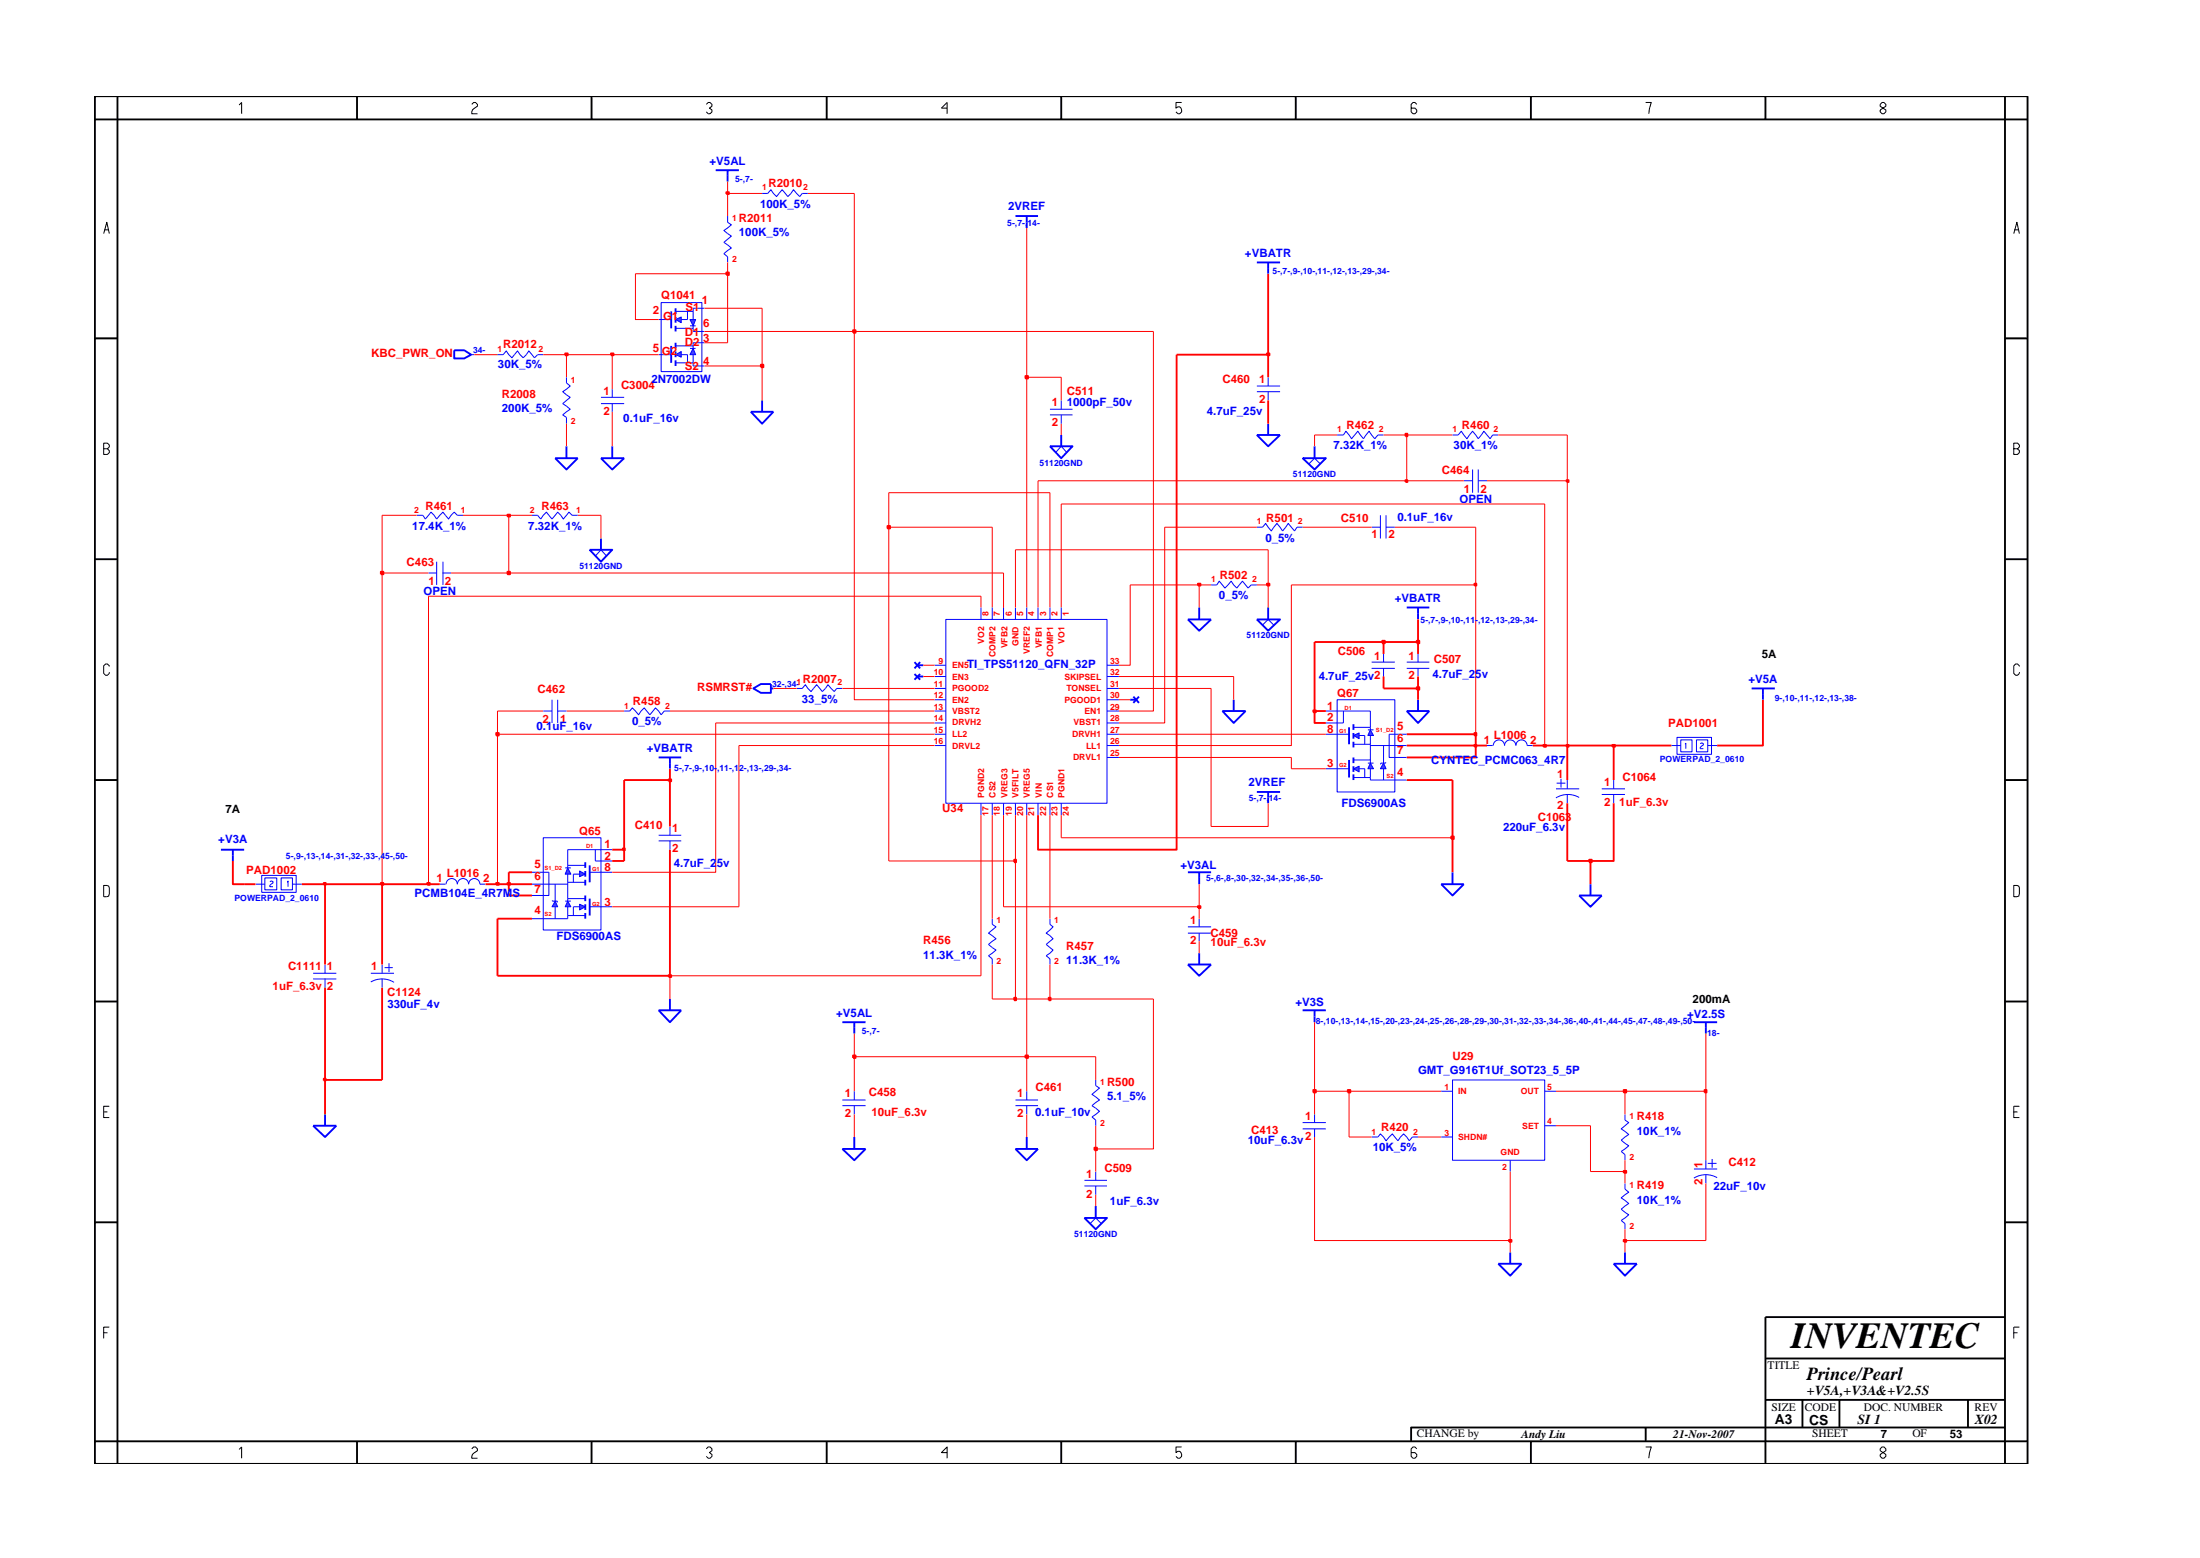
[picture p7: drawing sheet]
<svg xmlns="http://www.w3.org/2000/svg" width="297mm" height="210mm" viewBox="0 0 297 210" stroke-linecap="round" stroke-linejoin="round" font-family="sans-serif">
<path d="M61.3 47.3h1.4l.9 .6-.9 .5h-1.4zM81.1 61.8h3.2l-1.6 1.6zM82.7 60.2v1.6M175.9 61.8h3.1l-1.5 1.6zM177.5 60.2v1.6M182.1 98.2v2.2M189.9 96h3.1l-1.5 1.6zM191.5 94.4v1.6" fill="none" stroke="#00f" stroke-width=".25"/>
<g fill="none" stroke="#00f" stroke-width=".14">
<path d="M63.6 47.9h.4M81.1 53.6h3.2M81.1 54.5h3.2M82.7 52.5v1.1M82.7 54.5v1.1M180.5 58.7h.9l.3-.5 .8 1 .8-1 .8 1 .8-1 .7 1 .4-.5h.8M176.7 62.6l.8-.8 .8 .8M84.3 96h.7l.4-.5 .8 1 .8-1 .7 1 .8-1 .8 1 .4-.5h.8M185.2 90.2h3.1M185.2 89.4h3.1M186.8 88.3v1.1M186.8 90.2v1.1"/>
<path d="M34.5 119.3h1.3M35.3 118.1h4.7v2.3h-4.7zM35.8 118.5h1.6v1.6h-1.6zM36.4 119l.2-.1 .3 .1v.2l-.5 .3v.2h.5M38 118.5h1.5v1.6h-1.5zM38.8 119.1l.1-.2v.8M39.5 119.3h1.3M88.9 112.7h3.1M88.9 113.5h3.1M90.5 111.5v1.2M90.5 113.5v1.2M160.4 125.1h3.1"/>
<path d="M160.4 125.9h3.1M161.9 124v1.1M161.9 125.9v1.1"/>
</g>
<path d="M185 98.5l.4 .8h-.7z" fill="#3c3cc8"/>
<path d="M184.7 98.5h.7M185 98.5l.4 .8h-.7z" fill="none" stroke="#00f" stroke-width=".14"/>
<path d="M182.7 99.3l.8-.4v.8z" fill="#3c3cc8"/>
<path d="M182.7 99.3l.8-.4v.8zM182.7 98.2h2.3v.3M183.5 99.3h.8v1.1M185 99.3v1.1h-2.3" fill="none" stroke="#00f" stroke-width=".14"/>
<path d="M182.7 97.7v.8M182.7 98.9v.8M182.7 100.1v.8" fill="none" stroke="#00f" stroke-width=".25"/>
<path d="M186.8 103l.3 .7h-.7z" fill="#3c3cc8"/>
<path d="M185 96v2.2M186.8 103l.3 .7h-.7zM187.1 102.9v.1h-.6l-.1 .2" fill="none" stroke="#00f" stroke-width=".14"/>
<path d="M182.1 102.6v2.3" fill="none" stroke="#00f" stroke-width=".25"/>
<path d="M185 103l.4 .7h-.7z" fill="#3c3cc8"/>
<path d="M184.7 103h.7M185 103l.4 .7h-.7z" fill="none" stroke="#00f" stroke-width=".14"/>
<path d="M182.7 103.7l.8-.3v.8z" fill="#3c3cc8"/>
<g fill="none" stroke="#00f" stroke-width=".14">
<path d="M98.2 29.2v.8l.5 .3-1 .8 1 .8-1 .8 1 .8-1 .7 .5 .5v.7M141.8 55.2h3M141.8 56h3M143.3 54v1.2M143.3 56v1.2M169.7 52.1h3.1M169.7 52.9h3.1M171.2 50.9v1.2M171.2 52.9v1.1M196.1 58.7h.8l.4-.5 .8 1 .7-1 .8 1 .7-1 .9 1 .3-.5h.8M56.2 69.5h.9l.3 .5 .8-.9 .8 .9 .8-.9 .8 .9 .7-.9 .5 .4h.7M57.9 77.3h1.1"/>
<path d="M59 75.8v3.1M59.8 77.3h1.1M59.8 75.8v3.1M71.8 69.5h.8l.4 .5 .8-.9 .7 .9 .8-.9 .8 .9 .7-.9 .4 .4h.8M142.5 61.1l.8-.9 .7 .9M163.5 78.9h.8l.3-.5 .8 1 .8-1 .8 1 .8-1 .7 1 .4-.5h.8M179 96h6M179 99.1h3.1M180.5 94.4h7.8v12.5h-7.8zM181.4 96v1.6h-2.4M189.9 99.1h-2.3v3.1h2.3M179 103.7h3.1"/>
<path d="M182.7 103.7l.8-.3v.8zM182.7 104.9h2.3M182.7 102.6h2.3M183.5 103.7h.8v1.2M185 100.4v2.6M185 103.7v1.6h4.9M186.8 103.7v1.6M186.8 100.6v2.4M189.9 100.6h-4.9M210.1 106.5h3.1M210.2 105.7h1.2M210.8 105.1v1.2"/>
<path d="M211.6 105.3v1.2M211.6 107.2v1.2M213.2 107.6a3 3 0 0 0-3.1 .1M216.3 107.2h3.1M216.3 106.5h3.1M217.9 105.3v1.2M217.9 107.2v1.2M42.3 131.3h3.1M42.3 132.1h3.1M43.9 130.2v1.1M43.9 132.1v1.2M50.1 131.3h3.1"/>
<path d="M50.1 132.5a3 3 0 0 1 3.1 .1M51.6 130.2v1.1M51.6 132.1v1.2M51.9 130.6h1.1M52.5 130v1.2M134 124v.7l.5 .4-1 .8 1 .8-1 .8 1 .7-1 .8 .5 .4v.8M137.1 148.4h3.1M137.1 149.2h3.1M138.6 147.3v1.1M138.6 149.2v1.2M146.4 159.3h3.1M147.9 158.1v1.2"/>
<path d="M194.6 153.4h1.5M194.6 147.3h1.5M196.1 145.7h12.5v10.9h-12.5zM203.9 156.6v1.5M208.6 151.9h1.5M208.6 147.3h1.5M219.4 159.7v.8l.5 .4-1 .8 1 .7-1 .8 1 .7-1 .8 .5 .4v.8M146.4 160h3.1M147.2 165.1l.7-.7 .8 .7M147.9 160v1.2"/>
</g>
<g fill="none" stroke="#00f" stroke-width=".25">
<path d="M143.3 58.7v1.5M169.7 58.7h3.1l-1.6 1.5zM171.2 57.2v1.5M75 61.8h3l-1.5 1.6zM76.5 60.2v1.6M141.8 60.2h3l-1.5 1.6zM101.7 92.9l1-.6h1.4v1.2h-1.4zM104.1 92.9h.3M160.4 83.6h3.1l-1.6 1.5zM161.9 82v1.6M189.9 82h3.1M191.5 82v1.6"/>
<path d="M236.5 92.9h3.1M238 92.9v1.5M29.8 114.7h3.2M31.4 114.7v1.5M79.6 116.8v2.3M182.7 102.2v.8M182.7 103.4v.8M182.7 104.5v.8M194.6 119.3h3l-1.5 1.5zM196.1 117.7v1.6M214.7 119.3v1.5M213.2 120.8h3.1l-1.6 1.6z"/>
<path d="M228.7 138h3.1M230.3 138v1.5M42.3 151.9h3.1l-1.5 1.5zM43.9 150.4v1.5M146.4 164.4h3.1l-1.6 1.5zM147.9 162.8v1.6M202.3 170.5h3.1l-1.5 1.7zM203.9 169v1.5"/>
</g>
<path d="M76.7 117.1l.4 .9h-.8z" fill="#3c3cc8"/>
<path d="M76.3 117.1h.8M76.7 117.1l.4 .9h-.8z" fill="none" stroke="#00f" stroke-width=".14"/>
<path d="M78.3 117.5l.7 .5-.7 .3z" fill="#3c3cc8"/>
<path d="M76.7 118v1.1h2.3M78.3 117.5l.7 .5-.7 .3zM78.3 118h-.9v1.1M79 116.8h-2.3v.3" fill="none" stroke="#00f" stroke-width=".14"/>
<path d="M79 116.4v.7M79 117.5v.8M79 118.7v.8" fill="none" stroke="#00f" stroke-width=".25"/>
<path d="M75 121.6l.3 .8h-.8z" fill="#3c3cc8"/>
<path d="M76.7 114.7v2.1M74.5 121.5l.1 .1h.6l.1 .2M75 121.6l.3 .8h-.8z" fill="none" stroke="#00f" stroke-width=".14"/>
<path d="M79.6 121.3v2.3" fill="none" stroke="#00f" stroke-width=".25"/>
<path d="M76.7 121.6l.4 .8h-.8z" fill="#3c3cc8"/>
<path d="M76.3 121.6h.8M76.7 121.6l.4 .8h-.8z" fill="none" stroke="#00f" stroke-width=".14"/>
<path d="M78.3 122l.7 .4-.7 .4z" fill="#3c3cc8"/>
<g fill="none" stroke="#00f" stroke-width=".14">
<path d="M76.5 50.9v.8l.5 .4-1 .8 1 .7-1 .9 1 .7-1 .8 .5 .3v.9M88.9 47.9h1.7M226.4 99.5h4.7v2.3h-4.7zM226.9 99.9h1.6v1.6h-1.6zM229.1 99.9h1.5v1.6h-1.5zM71.8 119.3h4.9M71.8 117.7h2.3v3.1h-2.3M73.3 113.1h7.8v12.4h-7.8zM75 119.3v2.3M76.7 119.1v2.5M76.7 114.7h6M79.6 117.7h3.1"/>
<path d="M80.4 114.7v1.5h2.3M200.8 100.6h.7M201.6 100.6a.76 .76 0 0 1 .8-.7 .76 .76 0 0 1 .7 .7 .76 .76 0 0 1 .8-.7 .76 .76 0 0 1 .8 .7 .76 .76 0 0 1 .7-.7 .76 .76 0 0 1 .8 .7h.8M225.7 100.6h1.2M227.5 100.4l.1-.1v.7M229.6 100.4l.1-.1 .3 .1v.1l-.4 .4v.1h.4M230.6 100.6h1.2M75 122.4v1.6M76.7 123.6h2.3M76.7 121.3h2.3M76.7 122.4v1.6h-4.9M78.3 122l.7 .4-.7 .4z"/>
<path d="M78.3 122.4h-.9v1.2M79.6 122.4h3.1M113.7 149.2h3.2M113.7 148.4h3.2M115.3 147.3v1.1M115.3 149.2v1.2"/>
</g>
<g fill="none" stroke="#00f" stroke-width=".25">
<path d="M90.6 46.7v2.3M101.4 55.6h3l-1.5 1.6zM102.9 54v1.6M88.9 102.2h3.1M90.5 102.2v1.5M169.7 106.9h3.1M171.2 106.9v1.5M79 120.8v.8M79 122v.8M79 123.2v.8M88.9 136.3h3.1l-1.5 1.7zM90.5 134.8v1.5"/>
<path d="M113.7 138h3.2M115.3 138v1.5M175.9 136.3h3.1M177.5 136.3v1.7"/>
</g>
<path d="M93.6 47l.3 .9h-.7z" fill="#3c3cc8"/>
<path d="M93.2 47h.7M93.6 47l.3 .9h-.7z" fill="none" stroke="#00f" stroke-width=".14"/>
<path d="M91.2 47.9l.8-.5v.8z" fill="#3c3cc8"/>
<path d="M88.9 43.1h1.7M91.2 46.7h2.4M91.2 47.9l.8-.5v.8zM91.2 49h2.4M92 47.9h.8v1.1M93.6 47.9v1.5h1.5M95.1 46.3h-1.5v.7" fill="none" stroke="#00f" stroke-width=".14"/>
<path d="M90.6 42v2.3M91.2 46.3v.7M91.2 47.4v.8M91.2 48.6v.8" fill="none" stroke="#00f" stroke-width=".25"/>
<path d="M93.2 43.1h.7l-.3 .9z" fill="#3c3cc8"/>
<path d="M93.2 43.1h.7l-.3 .9zM93.2 44h.7" fill="none" stroke="#00f" stroke-width=".14"/>
<path d="M91.2 43.1l.8-.3v.7z" fill="#3c3cc8"/>
<g fill="none" stroke="#00f" stroke-width=".14">
<path d="M102.9 26.1h.8l.4-.5 .7 .9 .8-.9 .8 .9 .7-.9 .9 .9 .3-.4h.8M67.2 47.9h.7l.5-.5 .7 .9 .8-.9 .7 .9 .8-.9 .8 .9 .4-.4h.7M89.3 40.8h5.5v9.4h-5.5zM91.2 44.3h2.4M91.2 43.1l.8-.3v.7zM91.2 42h2.4M92.8 42v1.1h-.8M93.6 44v.7h1.5M95.1 41.6h-1.5v1.5M80.4 75l.7-.8 .8 .8M169.7 71.1h.8l.4-.5 .7 1.1 .8-1.1 .8 1.1 .7-1.1 .9 1.1 .3-.6h.8M185.2 71.1h1.2"/>
<path d="M186.4 69.5v3.2M187.1 71.1h1.2M187.1 69.5v3.2M197.6 64.9h1.2M198.8 63.4v3.1M199.6 64.9h1.2M199.6 63.4v3.1M73.3 96h1.2M74.5 94.4v3.2M75.3 94.4v3.2M75.3 96h1.2M107.6 92.9h.7l.4-.5 .8 .9 .8-.9 .7 .9 .8-.9 .8 .9 .4-.4h.7"/>
<path d="M126.2 91.3h1.5M126.2 94.4h1.5M126.2 97.6h1.5M126.2 89.8h1.5M126.2 92.9h1.5M126.2 99.1h1.5M126.2 96h1.5M127.7 83.6h21.8v24.8h-21.8zM132.4 82v1.6M134 82v1.6M135.5 82v1.6M137.1 82v1.6"/>
<path d="M138.6 82v1.6M140.2 82v1.6M141.8 82v1.6M143.3 82v1.6M149.5 89.8h1.6M149.5 94.4h1.6M149.5 96h1.6M149.5 91.3h1.6M149.5 92.9h1.6M149.5 99.1h1.6M149.5 97.6h1.6M170.5 84.4l.7-.8 .8 .8"/>
<path d="M189.9 89.4h3.1M189.9 90.2h3.1M191.5 88.3v1.1M191.5 90.2v1.1M59.4 119.3h.7M60.2 119.3a.76 .76 0 0 1 .8-.7 .76 .76 0 0 1 .8 .7 .76 .76 0 0 1 .7-.7 .76 .76 0 0 1 .8 .7 .76 .76 0 0 1 .7-.7 .76 .76 0 0 1 .8 .7h.8M126.2 100.6h1.5M132.4 108.4v1.6M134 108.4v1.6M135.5 108.4v1.6M137.1 108.4v1.6M138.6 108.4v1.6"/>
<path d="M140.2 108.4v1.6M141.8 108.4v1.6M143.3 108.4v1.6M149.5 100.6h1.6M149.5 102.2h1.6M141.8 124v.7l.4 .4-.9 .8 .9 .8-.9 .8 .9 .7-.9 .8 .5 .4v.8M147.9 145.7v.8l.5 .3-1 .9 1 .7-1 .8 1 .8-1 .7 .5 .5v.7M175.9 152.3h3.1M175.9 151.5h3.1M177.5 150.4v1.1M177.5 152.3v1.1M185.2 153.4h.8l.4-.4 .7 1 .9-1 .8 1 .7-1 .8 1 .4-.6h.8"/>
<path d="M219.4 150.4v.8l.5 .3-1 .8 1 .8-1 .8 1 .7-1 .8 .5 .4v.8M228.7 157.8h3.1M230.3 156.6v1.2M230.3 158.5v1.2M230.6 157h1.2M231.2 156.4v1.2M231.8 158.9a3 3 0 0 0-3.1 .1"/>
</g>
<g fill="none" stroke="#00f" stroke-width=".25">
<path d="M96.6 23h3.2M98.2 23v1.5M137.1 29.2h3.1M138.6 29.2v1.6M169.7 35.4h3.1M171.2 35.4v1.5M91.2 41.6v.8M91.2 42.8v.7M91.2 44v.7M79.6 74.2h3.1l-1.6 1.6zM81.1 72.7v1.5M123.5 89.4l.7 .8"/>
<path d="M123.5 91l.7 .7M123.9 89.8h.8M123.9 91.3h.8M124.2 89.4l-.7 .8M124.2 91l-.7 .7M152.6 94.4h.8M153 94l.8 .9M153.8 94l-.8 .9M165 96h3.2l-1.6 1.6zM166.6 94.4v1.6M169.7 83.6h3.1l-1.6 1.5zM171.2 82v1.6"/>
<path d="M160.4 117.7h3.1M161.9 117.7v1.6M160.4 130.2h3.1l-1.6 1.5zM161.9 128.6v1.6M113.7 155.1h3.2l-1.6 1.5zM115.3 153.4v1.7M137.1 155.1h3.1l-1.6 1.5zM138.6 153.4v1.7M217.9 170.5h3.1l-1.6 1.7zM219.4 169v1.5"/>
</g>
<path d="M177.5 153.4v14h26.4v1.6M219.4 167.4v1.6" fill="none" stroke="#f00" stroke-width=".14"/>
<path d="M203.7 167.3h.4v.3h-.4z" fill="#8e2323"/>
<path d="M203.7 167.3h.4v.3h-.4z" fill="none" stroke="#f00" stroke-width=".25"/>
<path d="M203.9 158.1v9.3" fill="none" stroke="#f00" stroke-width=".14"/>
<path d="M219.2 167.3h.4v.3h-.4z" fill="#8e2323"/>
<path d="M219.2 167.3h.4v.3h-.4z" fill="none" stroke="#f00" stroke-width=".25"/>
<path d="M147.9 155.1v3M214.7 151.9v6.2h4.7v1.6M230.3 159.7v7.7h-10.9v-1.5M147.9 161.2v1.6" fill="none" stroke="#f00" stroke-width=".14"/>
<path d="M219.2 158h.4v.3h-.4z" fill="#8e2323"/>
<path d="M219.2 158h.4v.3h-.4z" fill="none" stroke="#f00" stroke-width=".25"/>
<path d="M219.4 156.6v1.5M230.3 147.3v9.3" fill="none" stroke="#f00" stroke-width=".14"/>
<path d="M147.8 154.9h.3v.3h-.3z" fill="#8e2323"/>
<path d="M43.9 145.7v4.7M147.8 154.9h.3v.3h-.3z" fill="none" stroke="#f00" stroke-width=".25"/>
<path d="M155.7 134.8v20.3h-7.8v-3.2M115.3 150.4v3M115.3 142.6v4.7M138.6 150.4v3M138.6 142.6v4.7M177.5 147.3v3.1M182.1 147.3v6.1h3.1M191.5 153.4h3.1M210.1 151.9h4.6M219.4 147.3v3.1" fill="none" stroke="#f00" stroke-width=".14"/>
<path d="M177.3 147.1h.4v.3h-.4z" fill="#8e2323"/>
<path d="M177.3 147.1h.4v.3h-.4z" fill="none" stroke="#f00" stroke-width=".25"/>
<path d="M177.5 138v9.3h4.6" fill="none" stroke="#f00" stroke-width=".14"/>
<path d="M182 147.1h.3v.3h-.3z" fill="#8e2323"/>
<path d="M182 147.1h.3v.3h-.3z" fill="none" stroke="#f00" stroke-width=".25"/>
<path d="M182.1 147.3h12.5M210.1 147.3h9.3" fill="none" stroke="#f00" stroke-width=".14"/>
<path d="M219.2 147.1h.4v.3h-.4z" fill="#8e2323"/>
<path d="M219.2 147.1h.4v.3h-.4z" fill="none" stroke="#f00" stroke-width=".25"/>
<path d="M219.4 147.3h10.9" fill="none" stroke="#f00" stroke-width=".14"/>
<path d="M230.2 147.1h.2v.3h-.2z" fill="#8e2323"/>
<path d="M230.2 147.1h.2v.3h-.2z" fill="none" stroke="#f00" stroke-width=".25"/>
<path d="M230.3 139.5v7.8" fill="none" stroke="#f00" stroke-width=".14"/>
<path d="M43.7 145.6h.3v.2h-.3z" fill="#8e2323"/>
<path d="M43.9 133.3v12.4h7.7v-12.4M43.7 145.6h.3v.2h-.3z" fill="none" stroke="#f00" stroke-width=".25"/>
<path d="M147.9 142.6v3.1" fill="none" stroke="#f00" stroke-width=".14"/>
<path d="M115.2 142.4h.3v.4h-.3z" fill="#8e2323"/>
<path d="M115.2 142.4h.3v.4h-.3z" fill="none" stroke="#f00" stroke-width=".25"/>
<path d="M115.3 139.5v3.1h23.3" fill="none" stroke="#f00" stroke-width=".14"/>
<path d="M138.5 142.4h.3v.4h-.3z" fill="#8e2323"/>
<path d="M138.5 142.4h.3v.4h-.3z" fill="none" stroke="#f00" stroke-width=".25"/>
<path d="M138.6 110v32.6h9.3M90.5 131.7v3.1M134 130.2v4.6h3.1" fill="none" stroke="#f00" stroke-width=".14"/>
<path d="M136.9 134.6h.3v.4h-.3z" fill="#8e2323"/>
<path d="M136.9 134.6h.3v.4h-.3z" fill="none" stroke="#f00" stroke-width=".25"/>
<path d="M137.1 116.2v18.6h4.7" fill="none" stroke="#f00" stroke-width=".14"/>
<path d="M141.6 134.6h.2v.4h-.2z" fill="#8e2323"/>
<path d="M67.2 124v7.7h23.3M141.6 134.6h.2v.4h-.2z" fill="none" stroke="#f00" stroke-width=".25"/>
<path d="M141.8 130.2v4.6h13.9" fill="none" stroke="#f00" stroke-width=".14"/>
<path d="M90.3 131.6h.3v.3h-.3z" fill="#8e2323"/>
<path d="M43.9 119.3v10.9M51.6 119.3v10.9M90.5 114.7v17M67.2 124h4.6M90.3 131.6h.3v.3h-.3z" fill="none" stroke="#f00" stroke-width=".25"/>
<path d="M99.8 100.6v21.8h-17.1M132.4 110v21.7h-41.9M134 110v14M135.5 110v12.4h26.4v1.6M141.8 110v14M161.9 127v1.6" fill="none" stroke="#f00" stroke-width=".14"/>
<path d="M161.7 122.3h.4v.2h-.4z" fill="#8e2323"/>
<path d="M31.4 116.2v3.1h3.1M40.8 119.3h3.1M68.7 119.3v1.5h3.1M161.7 122.3h.4v.2h-.4z" fill="none" stroke="#f00" stroke-width=".25"/>
<path d="M161.9 119.3v3.1" fill="none" stroke="#f00" stroke-width=".14"/>
<path d="M43.7 119.2h.3v.2h-.3z" fill="#8e2323"/>
<path d="M43.7 119.2h.3v.2h-.3zM43.9 119.3h7.7" fill="none" stroke="#f00" stroke-width=".25"/>
<path d="M51.4 119.2h.4v.2h-.4z" fill="#8e2323"/>
<path d="M51.4 119.2h.4v.2h-.4zM51.6 119.3h6.3" fill="none" stroke="#f00" stroke-width=".25"/>
<path d="M51.6 77.3v42" fill="none" stroke="#f00" stroke-width=".14"/>
<path d="M57.7 119.2h.3v.2h-.3z" fill="#8e2323"/>
<path d="M57.7 119.2h.3v.2h-.3zM57.9 119.3h1.5M65.6 119.3h1.6" fill="none" stroke="#f00" stroke-width=".25"/>
<path d="M57.9 80.5v38.8" fill="none" stroke="#f00" stroke-width=".14"/>
<path d="M67 119.2h.3v.2h-.3z" fill="#8e2323"/>
<path d="M67 119.2h.3v.2h-.3zM67.2 119.3h1.5" fill="none" stroke="#f00" stroke-width=".25"/>
<path d="M67.2 99.1v20.2" fill="none" stroke="#f00" stroke-width=".14"/>
<path d="M68.5 119.2h.4v.2h-.4z" fill="#8e2323"/>
<path d="M68.5 119.2h.4v.2h-.4zM71.8 117.7h-3.1v1.6h3.1M84.3 114.7v1.5h-1.6M196.1 113.1v4.6M214.7 116.2v3.1" fill="none" stroke="#f00" stroke-width=".25"/>
<path d="M120 71.1v45.1h17.1M96.6 97.6v20.1h-13.9" fill="none" stroke="#f00" stroke-width=".14"/>
<path d="M136.9 116h.3v.4h-.3z" fill="#8e2323"/>
<path d="M136.9 116h.3v.4h-.3zM211.6 108.4v7.8h3.1" fill="none" stroke="#f00" stroke-width=".25"/>
<path d="M137.1 110v6.2" fill="none" stroke="#f00" stroke-width=".14"/>
<path d="M214.6 116h.3v.4h-.3z" fill="#8e2323"/>
<path d="M82.7 114.7h1.6M214.6 116h.3v.4h-.3zM217.9 108.4v7.8h-3.2" fill="none" stroke="#f00" stroke-width=".25"/>
<path d="M84.1 114.5h.3v.3h-.3z" fill="#8e2323"/>
<path d="M158.9 47.9v66.8h-18.7v-4.7M84.1 114.5h.3v.3h-.3zM84.3 105.3v9.4" fill="none" stroke="#f00" stroke-width=".25"/>
<path d="M143.3 110v3.1h52.8" fill="none" stroke="#f00" stroke-width=".14"/>
<path d="M195.9 112.9h.4v.3h-.4z" fill="#8e2323"/>
<path d="M84.3 105.3h6.2v6.2M195.9 112.9h.4v.3h-.4zM196.1 105.3v7.8" fill="none" stroke="#f00" stroke-width=".25"/>
<path d="M163.5 92.9v18.6h7.7v-3.1" fill="none" stroke="#f00" stroke-width=".14"/>
<path d="M90.3 105.2h.3v.2h-.3z" fill="#8e2323"/>
<path d="M90.3 105.2h.3v.2h-.3zM90.5 103.7v1.6M189.9 105.3h6.2M189.9 100.6h9.3v1.6h-9.3M211.6 100.6v4.7M217.9 100.6v4.7" fill="none" stroke="#f00" stroke-width=".25"/>
<path d="M174.4 78.9v21.7h-23.3M99.8 100.6h26.4M151.1 102.2h23.3v1.5h4.6" fill="none" stroke="#f00" stroke-width=".14"/>
<path d="M199.1 100.5h.2v.3h-.2z" fill="#8e2323"/>
<path d="M199.2 99.1v1.5h1.6M199.1 100.5h.2v.3h-.2zM207 100.6h1.6" fill="none" stroke="#f00" stroke-width=".25"/>
<path d="M208.4 100.5h.3v.3h-.3z" fill="#8e2323"/>
<path d="M208.4 100.5h.3v.3h-.3zM208.6 100.6h3" fill="none" stroke="#f00" stroke-width=".25"/>
<path d="M208.6 68v32.6" fill="none" stroke="#f00" stroke-width=".14"/>
<path d="M211.5 100.5h.3v.3h-.3z" fill="#8e2323"/>
<path d="M211.5 100.5h.3v.3h-.3zM211.6 100.6h6.3" fill="none" stroke="#f00" stroke-width=".25"/>
<path d="M211.6 64.9v35.7" fill="none" stroke="#f00" stroke-width=".14"/>
<path d="M217.7 100.5h.3v.3h-.3z" fill="#8e2323"/>
<path d="M238 94.4v6.2h-6.2M217.7 100.5h.3v.3h-.3zM217.9 100.6h7.8" fill="none" stroke="#f00" stroke-width=".25"/>
<path d="M67 98.9h.3v.4h-.3z" fill="#8e2323"/>
<path d="M67 98.9h.3v.4h-.3zM189.9 99.1h9.3" fill="none" stroke="#f00" stroke-width=".25"/>
<path d="M67.2 96v3.1h59M151.1 99.1h27.9" fill="none" stroke="#f00" stroke-width=".14"/>
<path d="M199.1 98.9h.2v.4h-.2z" fill="#8e2323"/>
<path d="M177.5 96v1.6h1.5M199.1 98.9h.2v.4h-.2z" fill="none" stroke="#f00" stroke-width=".25"/>
<path d="M155.7 44.7v51.3h-4.6M157.3 71.1v26.5h-6.2M199.2 78.9v20.2M67.2 96h6.1M76.5 96h7.8M90.5 96h35.7M96.6 97.6h29.6" fill="none" stroke="#f00" stroke-width=".14"/>
<path d="M177.3 95.9h.4v.2h-.4z" fill="#8e2323"/>
<path d="M177.3 95.9h.4v.2h-.4zM177.5 86.6v9.4h1.5M186.8 91.3v1.6h4.7v1.5" fill="none" stroke="#f00" stroke-width=".25"/>
<path d="M115.3 44.7v49.7h10.9M104.4 92.9h3.2M113.7 92.9h12.5M151.1 94.4h1.5M151.1 92.9h12.4M166.6 91.3v3.1" fill="none" stroke="#f00" stroke-width=".14"/>
<path d="M191.3 92.7h.3v.4h-.3z" fill="#8e2323"/>
<path d="M177.5 86.6h9.3v1.7M191.3 92.7h.3v.4h-.3zM191.5 86.6v1.7M191.5 91.3v1.6" fill="none" stroke="#f00" stroke-width=".25"/>
<path d="M152.6 78.9v10.9h-1.5M124.7 91.3h1.5M124.7 89.8h1.5M151.1 91.3h15.5" fill="none" stroke="#f00" stroke-width=".14"/>
<path d="M186.6 86.5h.4v.3h-.4z" fill="#8e2323"/>
<path d="M186.6 86.5h.4v.3h-.4zM186.8 86.6h4.7" fill="none" stroke="#f00" stroke-width=".25"/>
<path d="M191.3 86.5h.3v.3h-.3z" fill="#8e2323"/>
<path d="M191.3 86.5h.3v.3h-.3zM191.5 83.6v3" fill="none" stroke="#f00" stroke-width=".25"/>
<path d="M138.6 50.9v31.1M134 71.1v10.9M135.5 77.3v4.7M137.1 74.2v7.8M140.2 64.9v17.1M141.8 66.5v15.5M143.3 68v14M152.6 78.9h9.3v3.1M171.2 78.9v3.1M57.9 80.5h74.5v1.5" fill="none" stroke="#f00" stroke-width=".14"/>
<path d="M161.7 78.8h.4v.2h-.4z" fill="#8e2323"/>
<path d="M161.7 78.8h.4v.2h-.4z" fill="none" stroke="#f00" stroke-width=".25"/>
<path d="M161.9 78.9h1.6M169.7 78.9h1.5" fill="none" stroke="#f00" stroke-width=".14"/>
<path d="M171.1 78.8h.3v.2h-.3z" fill="#8e2323"/>
<path d="M171.1 78.8h.3v.2h-.3z" fill="none" stroke="#f00" stroke-width=".25"/>
<path d="M171.2 74.2v4.7M174.4 78.9h24.8" fill="none" stroke="#f00" stroke-width=".14"/>
<path d="M199.1 78.8h.2v.2h-.2z" fill="#8e2323"/>
<path d="M199.1 78.8h.2v.2h-.2z" fill="none" stroke="#f00" stroke-width=".25"/>
<path d="M199.2 71.1v7.8" fill="none" stroke="#f00" stroke-width=".14"/>
<path d="M51.4 77.2h.4v.3h-.4z" fill="#8e2323"/>
<path d="M51.4 77.2h.4v.3h-.4z" fill="none" stroke="#f00" stroke-width=".25"/>
<path d="M51.6 69.5v7.8h6.3M60.9 77.3h7.8" fill="none" stroke="#f00" stroke-width=".14"/>
<path d="M68.5 77.2h.4v.3h-.4z" fill="#8e2323"/>
<path d="M68.5 77.2h.4v.3h-.4z" fill="none" stroke="#f00" stroke-width=".25"/>
<path d="M68.7 69.5v7.8h66.8M81.1 69.5v3.2M137.1 74.2h34.1" fill="none" stroke="#f00" stroke-width=".14"/>
<path d="M119.8 71h.4v.3h-.4z" fill="#8e2323"/>
<path d="M119.8 71h.4v.3h-.4z" fill="none" stroke="#f00" stroke-width=".25"/>
<path d="M51.6 69.5h4.6M62.5 69.5h6.2M120 66.5v4.6h14M157.3 71.1h12.4M175.9 71.1h9.3M188.3 71.1h10.9" fill="none" stroke="#f00" stroke-width=".14"/>
<path d="M68.5 69.5h.4v.2h-.4z" fill="#8e2323"/>
<path d="M68.5 69.5h.4v.2h-.4z" fill="none" stroke="#f00" stroke-width=".25"/>
<path d="M68.7 69.5h3.1M78 69.5h3.1M120 66.5h21.8M140.2 64.9h49.7M143.3 68h65.3" fill="none" stroke="#f00" stroke-width=".14"/>
<path d="M189.8 64.8h.2v.3h-.2z" fill="#8e2323"/>
<path d="M189.8 64.8h.2v.3h-.2z" fill="none" stroke="#f00" stroke-width=".25"/>
<path d="M189.9 58.7v6.2h7.7M200.8 64.9h10.8" fill="none" stroke="#f00" stroke-width=".14"/>
<path d="M211.5 64.8h.3v.3h-.3z" fill="#8e2323"/>
<path d="M211.5 64.8h.3v.3h-.3z" fill="none" stroke="#f00" stroke-width=".25"/>
<path d="M76.5 57.2v3M82.7 55.6v4.6M143.3 57.2v1.5M180.5 58.7h-3v1.5M186.8 58.7h3.1M211.6 58.7v6.2" fill="none" stroke="#f00" stroke-width=".14"/>
<path d="M189.8 58.5h.2v.4h-.2z" fill="#8e2323"/>
<path d="M171.2 54v3.2M189.8 58.5h.2v.4h-.2z" fill="none" stroke="#f00" stroke-width=".25"/>
<path d="M76.5 47.9v3M82.7 47.9v4.6M102.9 49.4v4.6M143.3 50.9v3.1M189.9 58.7h6.2M202.3 58.7h9.3" fill="none" stroke="#f00" stroke-width=".14"/>
<path d="M138.5 50.7h.3v.4h-.3z" fill="#8e2323"/>
<path d="M138.5 50.7h.3v.4h-.3zM171.2 47.9v3" fill="none" stroke="#f00" stroke-width=".25"/>
<path d="M138.6 30.8v20.1h4.7M95.1 49.4h7.8" fill="none" stroke="#f00" stroke-width=".14"/>
<path d="M102.7 49.2h.4v.4h-.4z" fill="#8e2323"/>
<path d="M102.7 49.2h.4v.4h-.4z" fill="none" stroke="#f00" stroke-width=".25"/>
<path d="M64 47.9h3.2M73.3 47.9h3.2M102.9 41.6v7.8" fill="none" stroke="#f00" stroke-width=".14"/>
<path d="M76.3 47.7h.4v.2h-.4z" fill="#8e2323"/>
<path d="M76.3 47.7h.4v.2h-.4z" fill="none" stroke="#f00" stroke-width=".25"/>
<path d="M76.5 47.9h6.2" fill="none" stroke="#f00" stroke-width=".14"/>
<path d="M82.5 47.7h.3v.2h-.3z" fill="#8e2323"/>
<path d="M82.5 47.7h.3v.2h-.3zM158.9 47.9h12.3" fill="none" stroke="#f00" stroke-width=".25"/>
<path d="M82.7 47.9h6.2" fill="none" stroke="#f00" stroke-width=".14"/>
<path d="M171.1 47.7h.3v.2h-.3z" fill="#8e2323"/>
<path d="M171.2 36.9v11M171.1 47.7h.3v.2h-.3z" fill="none" stroke="#f00" stroke-width=".25"/>
<path d="M98.2 36.9v9.4h-3.1M95.1 44.7h20.2" fill="none" stroke="#f00" stroke-width=".14"/>
<path d="M115.2 44.6h.3v.3h-.3z" fill="#8e2323"/>
<path d="M115.2 44.6h.3v.3h-.3z" fill="none" stroke="#f00" stroke-width=".25"/>
<path d="M98.2 36.9h-12.4v6.2h3.1M115.3 26.1v18.6h40.4M95.1 41.6h7.8" fill="none" stroke="#f00" stroke-width=".14"/>
<path d="M98.1 36.8h.3v.3h-.3z" fill="#8e2323"/>
<path d="M98.1 36.8h.3v.3h-.3z" fill="none" stroke="#f00" stroke-width=".25"/>
<path d="M98.2 26.1v3.1M98.2 35.4v1.5" fill="none" stroke="#f00" stroke-width=".14"/>
<path d="M98.1 25.9h.3v.3h-.3z" fill="#8e2323"/>
<path d="M98.1 25.9h.3v.3h-.3z" fill="none" stroke="#f00" stroke-width=".25"/>
<path d="M98.2 24.5v1.6h4.7M109.1 26.1h6.2" fill="none" stroke="#f00" stroke-width=".14"/>
<g fill="none" stroke="#000" stroke-width=".25">
<path d="M12.8 13h261v184.6h-261zM15.9 13v184.6M48.2 13v3.1M79.9 13v3.1M111.6 13v3.1M143.3 13v3.1M174.9 13v3.1M206.7 13v3.1M238.4 13v3.1M270.7 13v184.6M273.8 16.1h-261M12.8 45.7h3.1"/>
<path d="M270.7 45.7h3.1M12.8 75.5h3.1M270.7 75.5h3.1M12.8 105.3h3.1M270.7 105.3h3.1M12.8 135.2h3.1M270.7 135.2h3.1M12.8 165h3.1M270.7 177.7h-32.3v19.9M270.7 165h3.1M48.2 194.5v3.1M79.9 194.5v3.1"/>
<path d="M111.6 194.5v3.1M143.3 194.5v3.1M174.9 194.5v3.1M206.7 194.5v3.1M222.2 192.6v1.9M238.4 183.3h32.3M238.4 188.9h32.3M243.4 188.9v3.7M248.4 188.9v3.7M265.7 188.9v3.7M270.7 192.6h-80.2v1.9M273.8 194.5h-261"/>
</g>
<g fill="none" stroke="#000" stroke-width=".14">
<path d="M32.3 14.2l.3-.4v1.6M63.7 14.1l.3-.3h.2l.3 .3v.2l-.5 .4-.3 .4v.3h.8M95.4 14.1l.2-.3h.3l.2 .3v.2l-.3 .3 .3 .2v.3l-.2 .3h-.3l-.2-.3M127.9 14.6h-.8l.8-.8v1.6M159.5 13.8h-.7v.8l.2-.2a.5 .5 0 0 1 .5 .7l-.2 .3h-.3l-.2-.3M191.3 14.1l-.3-.3h-.2l-.3 .3v1l.3 .3h.2l.3-.3v-.3l-.3-.2h-.5M222.2 13.8h.8l-.4 1.6M254.1 13.8l-.2 .3v.2l.7 .5v.3l-.2 .3h-.3l-.2-.3v-.3l.7-.5v-.2l-.2-.3zM14 31.5l.4-1.5 .4 1.5M14.1 31h.6M271.9 31.5l.4-1.5 .4 1.5M272 31h.6"/>
<path d="M14 59.8h.5l.3 .3v.2l-.3 .3 .3 .2v.3l-.3 .2h-.5zM14 60.6h.5M271.9 60.6h.5l.3-.3v-.2l-.3-.3h-.5v1.5h.5l.3-.2v-.3l-.3-.2M14.8 89.9l-.3-.3h-.2l-.3 .3v1l.3 .2h.2l.3-.2v-.2M272.7 89.9l-.3-.3h-.3l-.2 .3v1l.2 .2h.3l.3-.2v-.2M14 119.5l.7 .1 .1 .2-.1 1.1-.7 .1zM271.9 119.5l.7 .1 .1 .2-.1 1.1-.7 .1zM14 150.1h.5M14.8 149.3h-.8v1.5h.8M271.9 150.1h.5M272.7 149.3h-.8v1.5h.8M14 179.9h.5"/>
<path d="M14.8 179.1h-.8v1.5M271.9 179.9h.5M272.7 179.1h-.8v1.5M32.3 195.6l.3-.3v1.5M63.7 195.5l.3-.2h.2l.3 .2v.3l-.5 .3-.3 .4v.3h.8M95.4 195.5l.2-.2h.3l.2 .2v.3l-.3 .2 .3 .3v.2l-.2 .3h-.3l-.2-.3M127.9 196h-.8l.8-.7v1.5M159.5 195.3h-.7v.7l.2-.1a.5 .5 0 0 1 .5 .6l-.2 .3h-.3l-.2-.3M191.3 195.5l-.3-.2h-.2l-.3 .2v1l.3 .3h.2l.3-.3v-.2l-.3-.3h-.5M222.2 195.3h.8l-.4 1.5M253.9 195.5l.2-.2h.3l.2 .2v.3l-.7 .5v.2l.2 .3h.3l.2-.3v-.2l-.7-.5z"/>
</g>
<text font-size="5" x="241.8" y="182">INVENTEC</text>
<text font-size="2.5" x="244" y="186.3">Prince/Pearl</text>
<g font-size="1.9">
<text x="244" y="188.2">+V5A,+V3A&amp;+V2.5S</text>
<text x="239.6" y="192.2">A3</text>
<text x="244.3" y="192.3">CS</text>
<text x="250.8" y="192.2">SI 1</text>
<text x="266.6" y="192.2">X02</text>
</g>
<g font-size="1.6" fill="#00f">
<text x="95.8" y="22.2">+V5AL</text>
<text x="102.6" y="28.1">100K_5%</text>
<text x="136.1" y="28.4">2VREF</text>
<text x="99.8" y="31.9">100K_5%</text>
<text x="168.1" y="34.7">+VBATR</text>
<text x="67.2" y="49.7">30K_5%</text>
<text x="88" y="51.7">2N7002DW</text>
<text x="67.8" y="55.6">200K_5%</text>
<text x="84.2" y="57">0.1uF_16v</text>
<text x="144" y="54.8">1000pF_50v</text>
<text x="162.9" y="56">4.7uF_25v</text>
<text x="180" y="60.6">7.32K_1%</text>
<text x="196.3" y="60.6">30K_1%</text>
<text x="55.7" y="71.6">17.4K_1%</text>
<text x="71.3" y="71.5">7.32K_1%</text>
<text x="188.7" y="70.4">0.1uF_16v</text>
<text x="197" y="67.8">OPEN</text>
<text x="170.8" y="73.1">0_5%</text>
<text x="57.2" y="80.3">OPEN</text>
<text x="164.6" y="80.8">0_5%</text>
<text x="188.3" y="81.2">+VBATR</text>
<text x="108.3" y="94.9">33_5%</text>
<text x="130.6" y="90.2">TI_TPS51120_QFN_32P</text>
<text x="178.1" y="91.8">4.7uF_25v2</text>
<text x="193.4" y="91.5">4.7uF_25v</text>
<text x="236.1" y="92.1">+V5A</text>
<text x="72.4" y="98.5">0.1uF_16v</text>
<text x="85.3" y="97.9">0_5%</text>
<text x="87.3" y="101.5">+VBATR</text>
<text x="168.6" y="106.1">2VREF</text>
<text x="193.2" y="103.1">CYNTEC_PCMC063_4R7</text>
<text x="29.5" y="113.8">+V3A</text>
<text x="181.1" y="108.9">FDS6900AS</text>
<text x="202.9" y="112.1">220uF_6.3v</text>
<text x="91" y="117">4.7uF_25v</text>
<text x="159.4" y="117.3">+V3AL</text>
<text x="56" y="121">PCMB104E_4R7MS</text>
<text x="75.1" y="126.9">FDS6900AS</text>
<text x="124.7" y="129.4">11.3K_1%</text>
<text x="144" y="130.1">11.3K_1%</text>
<text x="52.3" y="136">330uF_4v</text>
<text x="112.9" y="137.2">+V5AL</text>
<text x="174.9" y="135.7">+V3S</text>
<text x="227.8" y="137.4">+V2.5S</text>
<text x="149.5" y="148.4">5.1_5%</text>
<text x="191.5" y="144.9">GMT_G916T1Uf_SOT23_5_5P</text>
<text x="139.8" y="150.6">0.1uF_10v</text>
<text x="168.5" y="154.4">10uF_6.3v</text>
<text x="185.3" y="155.4">10K_5%</text>
<text x="221" y="153.1">10K_1%</text>
<text x="231.4" y="160.5">22uF_10v</text>
<text x="149.9" y="162.6">1uF_6.3v</text>
<text x="221" y="162.4">10K_1%</text>
</g>
<g font-size="1.6" fill="#f00">
<text x="103.7" y="25.3">R2010</text>
<text x="99.8" y="30">R2011</text>
<text x="89.3" y="40.4">Q1041</text>
<text x="94.8" y="41">1</text>
<text x="67.9" y="47">R2012</text>
<text x="88.2" y="42.4">2</text>
<text x="88.2" y="47.5">5</text>
<text x="89.4" y="47.9">G2</text>
<text x="89.5" y="43.2">G1</text>
<text x="92.5" y="45.3">D1</text>
<text x="92.5" y="46.7">D2</text>
<text x="92.6" y="42">S1</text>
<text x="94.9" y="44.1">6</text>
<text x="94.9" y="46.1">3</text>
<text x="50.1" y="48.2">KBC_PWR_ON</text>
<text x="67.8" y="53.7">R2008</text>
<text x="81.5" y="53.3">1</text>
<text x="83.8" y="52.5">C3004</text>
<text x="92.5" y="50">S2</text>
<text x="94.9" y="49.2">4</text>
<text x="144" y="53.3">C511</text>
<text x="165" y="51.7">C460</text>
<text x="170" y="51.7">1</text>
<text x="81.5" y="56">2</text>
<text x="142" y="54.8">1</text>
<text x="142" y="57.5">2</text>
<text x="170" y="54.4">2</text>
<text x="181.8" y="57.9">R462</text>
<text x="197.4" y="57.9">R460</text>
<text x="194.7" y="63.9">C464</text>
<text x="57.4" y="68.9">R461</text>
<text x="73.1" y="68.8">R463</text>
<text x="171" y="70.4">R501</text>
<text x="181.1" y="70.4">C510</text>
<text x="197.6" y="66.5">1</text>
<text x="199.9" y="66.5">2</text>
<text x="54.9" y="76.4">C463</text>
<text x="185.2" y="72.7">1</text>
<text x="187.5" y="72.7">2</text>
<text x="57.9" y="78.9">1</text>
<text x="60" y="78.9">2</text>
<text x="164.7" y="78.1">R502</text>
<text x="180.6" y="88.4">C506</text>
<text x="185.5" y="89">1</text>
<text x="190.2" y="89">1</text>
<text x="193.6" y="89.4">C507</text>
<text x="72.6" y="93.6">C462</text>
<text x="85.5" y="95.2">R458</text>
<text x="94.1" y="93.2">RSMRST#</text>
<text x="108.4" y="92.1">R2007</text>
<text x="179.2" y="95.8">1</text>
<text x="180.5" y="94">Q67</text>
<text x="190.2" y="91.7">2</text>
<text x="73.2" y="97.6">2</text>
<text x="75.6" y="97.6">1</text>
<text x="179.2" y="97.3">2</text>
<text x="179.2" y="98.9">8</text>
<text x="188.6" y="98.5">5</text>
<text x="188.6" y="100.1">6</text>
<text x="188.6" y="101.8">7</text>
<text x="200.3" y="100.4">1</text>
<text x="201.7" y="99.7">L1006</text>
<text x="206.6" y="100.4">2</text>
<text x="225.2" y="98.2">PAD1001</text>
<text x="179.2" y="103.6">3</text>
<text x="188.6" y="104.7">4</text>
<text x="210.3" y="104.9">1</text>
<text x="216.6" y="106.1">1</text>
<text x="219.1" y="105.3">C1064</text>
<text x="78.2" y="112.7">Q65</text>
<text x="85.7" y="111.9">C410</text>
<text x="90.8" y="112.3">1</text>
<text x="127.2" y="109.6">U34</text>
<text x="207.6" y="110.9">C1063</text>
<text x="210.3" y="109.2">2</text>
<text x="216.6" y="108.8">2</text>
<text x="218.6" y="108.8">1uF_6.3v</text>
<text x="33.3" y="118">PAD1002</text>
<text x="59" y="119.1">1</text>
<text x="60.3" y="118.3">L1016</text>
<text x="65.2" y="119.1">2</text>
<text x="72.2" y="118.7">6</text>
<text x="72.2" y="117.2">5</text>
<text x="81.6" y="116">2</text>
<text x="81.6" y="117.5">8</text>
<text x="81.6" y="114.4">1</text>
<text x="90.8" y="115">2</text>
<text x="72.2" y="120.5">7</text>
<text x="72.2" y="123.4">4</text>
<text x="81.6" y="122.2">3</text>
<text x="160.7" y="124.7">1</text>
<text x="38.9" y="130.9">C1111</text>
<text x="44.1" y="130.9">1</text>
<text x="50.1" y="130.9">1</text>
<text x="124.7" y="127.5">R456</text>
<text x="144" y="128.2">R457</text>
<text x="160.7" y="127.4">2</text>
<text x="163.4" y="126.4">C459</text>
<text x="163.5" y="127.6">10uF_6.3v</text>
<text x="36.8" y="133.6">1uF_6.3v</text>
<text x="44.1" y="133.6">2</text>
<text x="52.3" y="134.4">C1124</text>
<text x="196.1" y="143">U29</text>
<text x="114.1" y="148">1</text>
<text x="117.3" y="147.9">C458</text>
<text x="137.3" y="148">1</text>
<text x="139.8" y="147.2">C461</text>
<text x="149.5" y="146.5">R500</text>
<text x="114.1" y="150.7">2</text>
<text x="117.7" y="150.5">10uF_6.3v</text>
<text x="137.3" y="150.7">2</text>
<text x="168.9" y="153.1">C413</text>
<text x="176.2" y="151.2">1</text>
<text x="176.2" y="153.8">2</text>
<text x="186.5" y="152.7">R420</text>
<text x="221" y="151.2">R418</text>
<text x="146.7" y="161.6">2</text>
<text x="146.7" y="158.9">1</text>
<text x="149.1" y="158.2">C509</text>
<text x="221" y="160.5">R419</text>
<text x="229.9" y="160" transform="rotate(-90 229.9 160)">2</text>
<text x="229.9" y="157.6" transform="rotate(-90 229.9 157.6)">1</text>
<text x="233.4" y="157.3">C412</text>
</g>
<g font-size="1.6">
<text x="237.9" y="88.8">5A</text>
<text x="30.4" y="109.7">7A</text>
<text x="228.5" y="135.4">200mA</text>
<text x="238.7" y="184.8">TITLE</text>
<text x="239.2" y="190.4">SIZE</text>
<text x="243.7" y="190.4">CODE</text>
<text x="251.6" y="190.4">DOC. NUMBER</text>
<text x="266.6" y="190.4">REV</text>
<text x="191.3" y="193.9">CHANGE by</text>
<text x="205.4" y="194.1">Andy Liu</text>
<text x="225.9" y="194.1">21-Nov-2007</text>
<text x="244.7" y="193.9">SHEET</text>
<text x="253.9" y="194.1">7</text>
<text x="258.2" y="193.9">OF</text>
<text x="263.3" y="194.1">53</text>
</g>
<g font-size="1.2" fill="#f00">
<text x="98.8" y="29.9">1</text>
<text x="102.9" y="25.7">1</text>
<text x="108.4" y="25.7">2</text>
<text x="98.8" y="35.4">2</text>
<text x="67.2" y="47.4">1</text>
<text x="72.7" y="47.4">2</text>
<text x="77.1" y="51.6">1</text>
<text x="77.1" y="57.2">2</text>
<text x="180.5" y="58.3">1</text>
<text x="186.2" y="58.3">2</text>
<text x="196.1" y="58.3">1</text>
<text x="201.6" y="58.3">2</text>
<text x="55.9" y="69.2">2</text>
<text x="62.2" y="69.2">1</text>
<text x="71.5" y="69.2">2</text>
<text x="77.8" y="69.2">1</text>
<text x="169.7" y="70.7">1</text>
<text x="175.2" y="70.7">2</text>
<text x="133.5" y="83.2" transform="rotate(-90 133.5 83.2)">8</text>
<text x="135" y="83.2" transform="rotate(-90 135 83.2)">7</text>
<text x="136.6" y="83.2" transform="rotate(-90 136.6 83.2)">6</text>
<text x="138.1" y="83.2" transform="rotate(-90 138.1 83.2)">5</text>
<text x="139.7" y="83.2" transform="rotate(-90 139.7 83.2)">4</text>
<text x="141.3" y="83.2" transform="rotate(-90 141.3 83.2)">3</text>
<text x="142.8" y="83.2" transform="rotate(-90 142.8 83.2)">2</text>
<text x="144.3" y="83.2" transform="rotate(-90 144.3 83.2)">1</text>
<text x="163.5" y="78.5">1</text>
<text x="169.1" y="78.5">2</text>
<text x="126.7" y="89.6">9</text>
<text x="132.9" y="86.9" transform="rotate(-90 132.9 86.9)">VO2</text>
<text x="134.4" y="88.7" transform="rotate(-90 134.4 88.7)">COMP2</text>
<text x="136" y="87.5" transform="rotate(-90 136 87.5)">VFB2</text>
<text x="137.5" y="87.1" transform="rotate(-90 137.5 87.1)">GND</text>
<text x="139.1" y="88.3" transform="rotate(-90 139.1 88.3)">VREF2</text>
<text x="140.7" y="87.5" transform="rotate(-90 140.7 87.5)">VFB1</text>
<text x="142.2" y="88.7" transform="rotate(-90 142.2 88.7)">COMP1</text>
<text x="143.7" y="86.9" transform="rotate(-90 143.7 86.9)">VO1</text>
<text x="149.9" y="89.6">33</text>
<text x="84.3" y="95.6">1</text>
<text x="89.8" y="95.6">2</text>
<text x="113.1" y="92.5">2</text>
<text x="126.1" y="94.3">12</text>
<text x="126.1" y="91.1">10</text>
<text x="126.1" y="92.7">11</text>
<text x="126.1" y="95.8">13</text>
<text x="128.6" y="94.9">EN2</text>
<text x="128.6" y="91.7">EN3</text>
<text x="128.6" y="90.2">EN5</text>
<text x="128.6" y="93.2">PGOOD2</text>
<text x="143.7" y="94.9">PGOOD1</text>
<text x="143.7" y="91.7">SKIPSEL</text>
<text x="144" y="93.2">TONSEL</text>
<text x="149.9" y="95.8">29</text>
<text x="149.9" y="94.3">30</text>
<text x="149.9" y="91.1">32</text>
<text x="149.9" y="92.7">31</text>
<text x="126.1" y="100.4">16</text>
<text x="126.1" y="98.9">15</text>
<text x="126.1" y="97.3">14</text>
<text x="128.6" y="101">DRVL2</text>
<text x="128.6" y="99.5">LL2</text>
<text x="128.6" y="97.9">DRVH2</text>
<text x="128.6" y="96.4">VBST2</text>
<text x="144.8" y="99.5">DRVH1</text>
<text x="144.9" y="97.9">VBST1</text>
<text x="146.4" y="96.4">EN1</text>
<text x="146.6" y="101">LL1</text>
<text x="149.9" y="100.4">26</text>
<text x="149.9" y="97.3">28</text>
<text x="149.9" y="98.9">27</text>
<text x="132.9" y="107.6" transform="rotate(-90 132.9 107.6)">PGND2</text>
<text x="134.4" y="107.6" transform="rotate(-90 134.4 107.6)">CS2</text>
<text x="136" y="107.6" transform="rotate(-90 136 107.6)">VREG3</text>
<text x="137.5" y="107.6" transform="rotate(-90 137.5 107.6)">V5FILT</text>
<text x="139.1" y="107.6" transform="rotate(-90 139.1 107.6)">VREG5</text>
<text x="140.7" y="107.6" transform="rotate(-90 140.7 107.6)">VIN</text>
<text x="142.2" y="107.6" transform="rotate(-90 142.2 107.6)">CS1</text>
<text x="143.7" y="107.6" transform="rotate(-90 143.7 107.6)">PGND1</text>
<text x="144.9" y="102.6">DRVL1</text>
<text x="149.9" y="102.1">25</text>
<text x="133.5" y="110.1" transform="rotate(-90 133.5 110.1)">17</text>
<text x="135" y="110.1" transform="rotate(-90 135 110.1)">18</text>
<text x="136.6" y="110.1" transform="rotate(-90 136.6 110.1)">19</text>
<text x="138.1" y="110.1" transform="rotate(-90 138.1 110.1)">20</text>
<text x="139.7" y="110.1" transform="rotate(-90 139.7 110.1)">21</text>
<text x="141.3" y="110.1" transform="rotate(-90 141.3 110.1)">22</text>
<text x="142.8" y="110.1" transform="rotate(-90 142.8 110.1)">23</text>
<text x="144.3" y="110.1" transform="rotate(-90 144.3 110.1)">24</text>
<text x="134.6" y="124.6">1</text>
<text x="142.4" y="124.6">1</text>
<text x="134.6" y="130.2">2</text>
<text x="142.4" y="130.2">2</text>
<text x="148.5" y="146.4">1</text>
<text x="195" y="147.1">1</text>
<text x="196.9" y="147.7">IN</text>
<text x="205.3" y="147.7">OUT</text>
<text x="208.9" y="147.1">5</text>
<text x="148.5" y="151.9">2</text>
<text x="185.2" y="153.1">1</text>
<text x="190.8" y="153.1">2</text>
<text x="195" y="153.3">3</text>
<text x="196.9" y="153.9">SHDN#</text>
<text x="202.6" y="155.8">GND</text>
<text x="205.5" y="152.4">SET</text>
<text x="208.9" y="151.8">4</text>
<text x="220" y="151">1</text>
<text x="202.8" y="157.9">2</text>
<text x="220" y="160.3">1</text>
<text x="220" y="156.6">2</text>
<text x="220" y="165.9">2</text>
</g>
<g font-size="1.2" fill="#00f">
<text x="99.3" y="24.5">5-,7-</text>
<text x="136" y="30.5">5-,7-,14-</text>
<text x="171.8" y="37">5-,7-,9-,10-,11-,12-,13-,29-,34-</text>
<text x="63.9" y="47.6">34-</text>
<text x="140.4" y="62.9">51120GND</text>
<text x="174.6" y="64.4">51120GND</text>
<text x="78.2" y="76.9">51120GND</text>
<text x="168.3" y="86.2">51120GND</text>
<text x="191.8" y="84">5-,7-,9-,10-,11-,12-,13-,29-,34-</text>
<text x="104.3" y="92.7">32-,34-1</text>
<text x="239.6" y="94.5">9-,10-,11-,12-,13-,38-</text>
<text x="91" y="104.1">5-,7-,9-,10-,11-,12-,13-,29-,34-</text>
<text x="224.1" y="102.8">POWERPAD_2_0610</text>
<text x="168.6" y="108.1">5-,7-,14-</text>
<text x="38.6" y="115.9">5-,9-,13-,14-,31-,32-,33-,45-,50-</text>
<text x="162.8" y="118.9">5-,6-,8-,30-,32-,34-,35-,36-,50-</text>
<text x="31.7" y="121.6">POWERPAD_2_0610</text>
<text x="116.4" y="139.5">5-,7-</text>
<text x="177.7" y="138.2">8-,10-,13-,14-,15-,20-,23-,24-,25-,26-,28-,29-,30-,31-,32-,33-,34-,36-,40-,41-,44-,45-,47-,48-,49-,50-</text>
<text x="230.5" y="139.8">18-</text>
<text x="145" y="166.9">51120GND</text>
</g>
<g font-size=".8" fill="#f00">
<text x="181.6" y="95.8">D1</text>
<text x="180.8" y="98.9">G1</text>
<text x="185.8" y="98.7">S1_D2</text>
<text x="180.8" y="103.6">G2</text>
<text x="187.2" y="104.9">S2</text>
<text x="73.5" y="117.4">S1_D2</text>
<text x="79.1" y="114.4">D1</text>
<text x="79.9" y="117.5">G1</text>
<text x="73.5" y="123.6">S2</text>
<text x="79.9" y="122.2">G2</text>
</g>
</svg>
